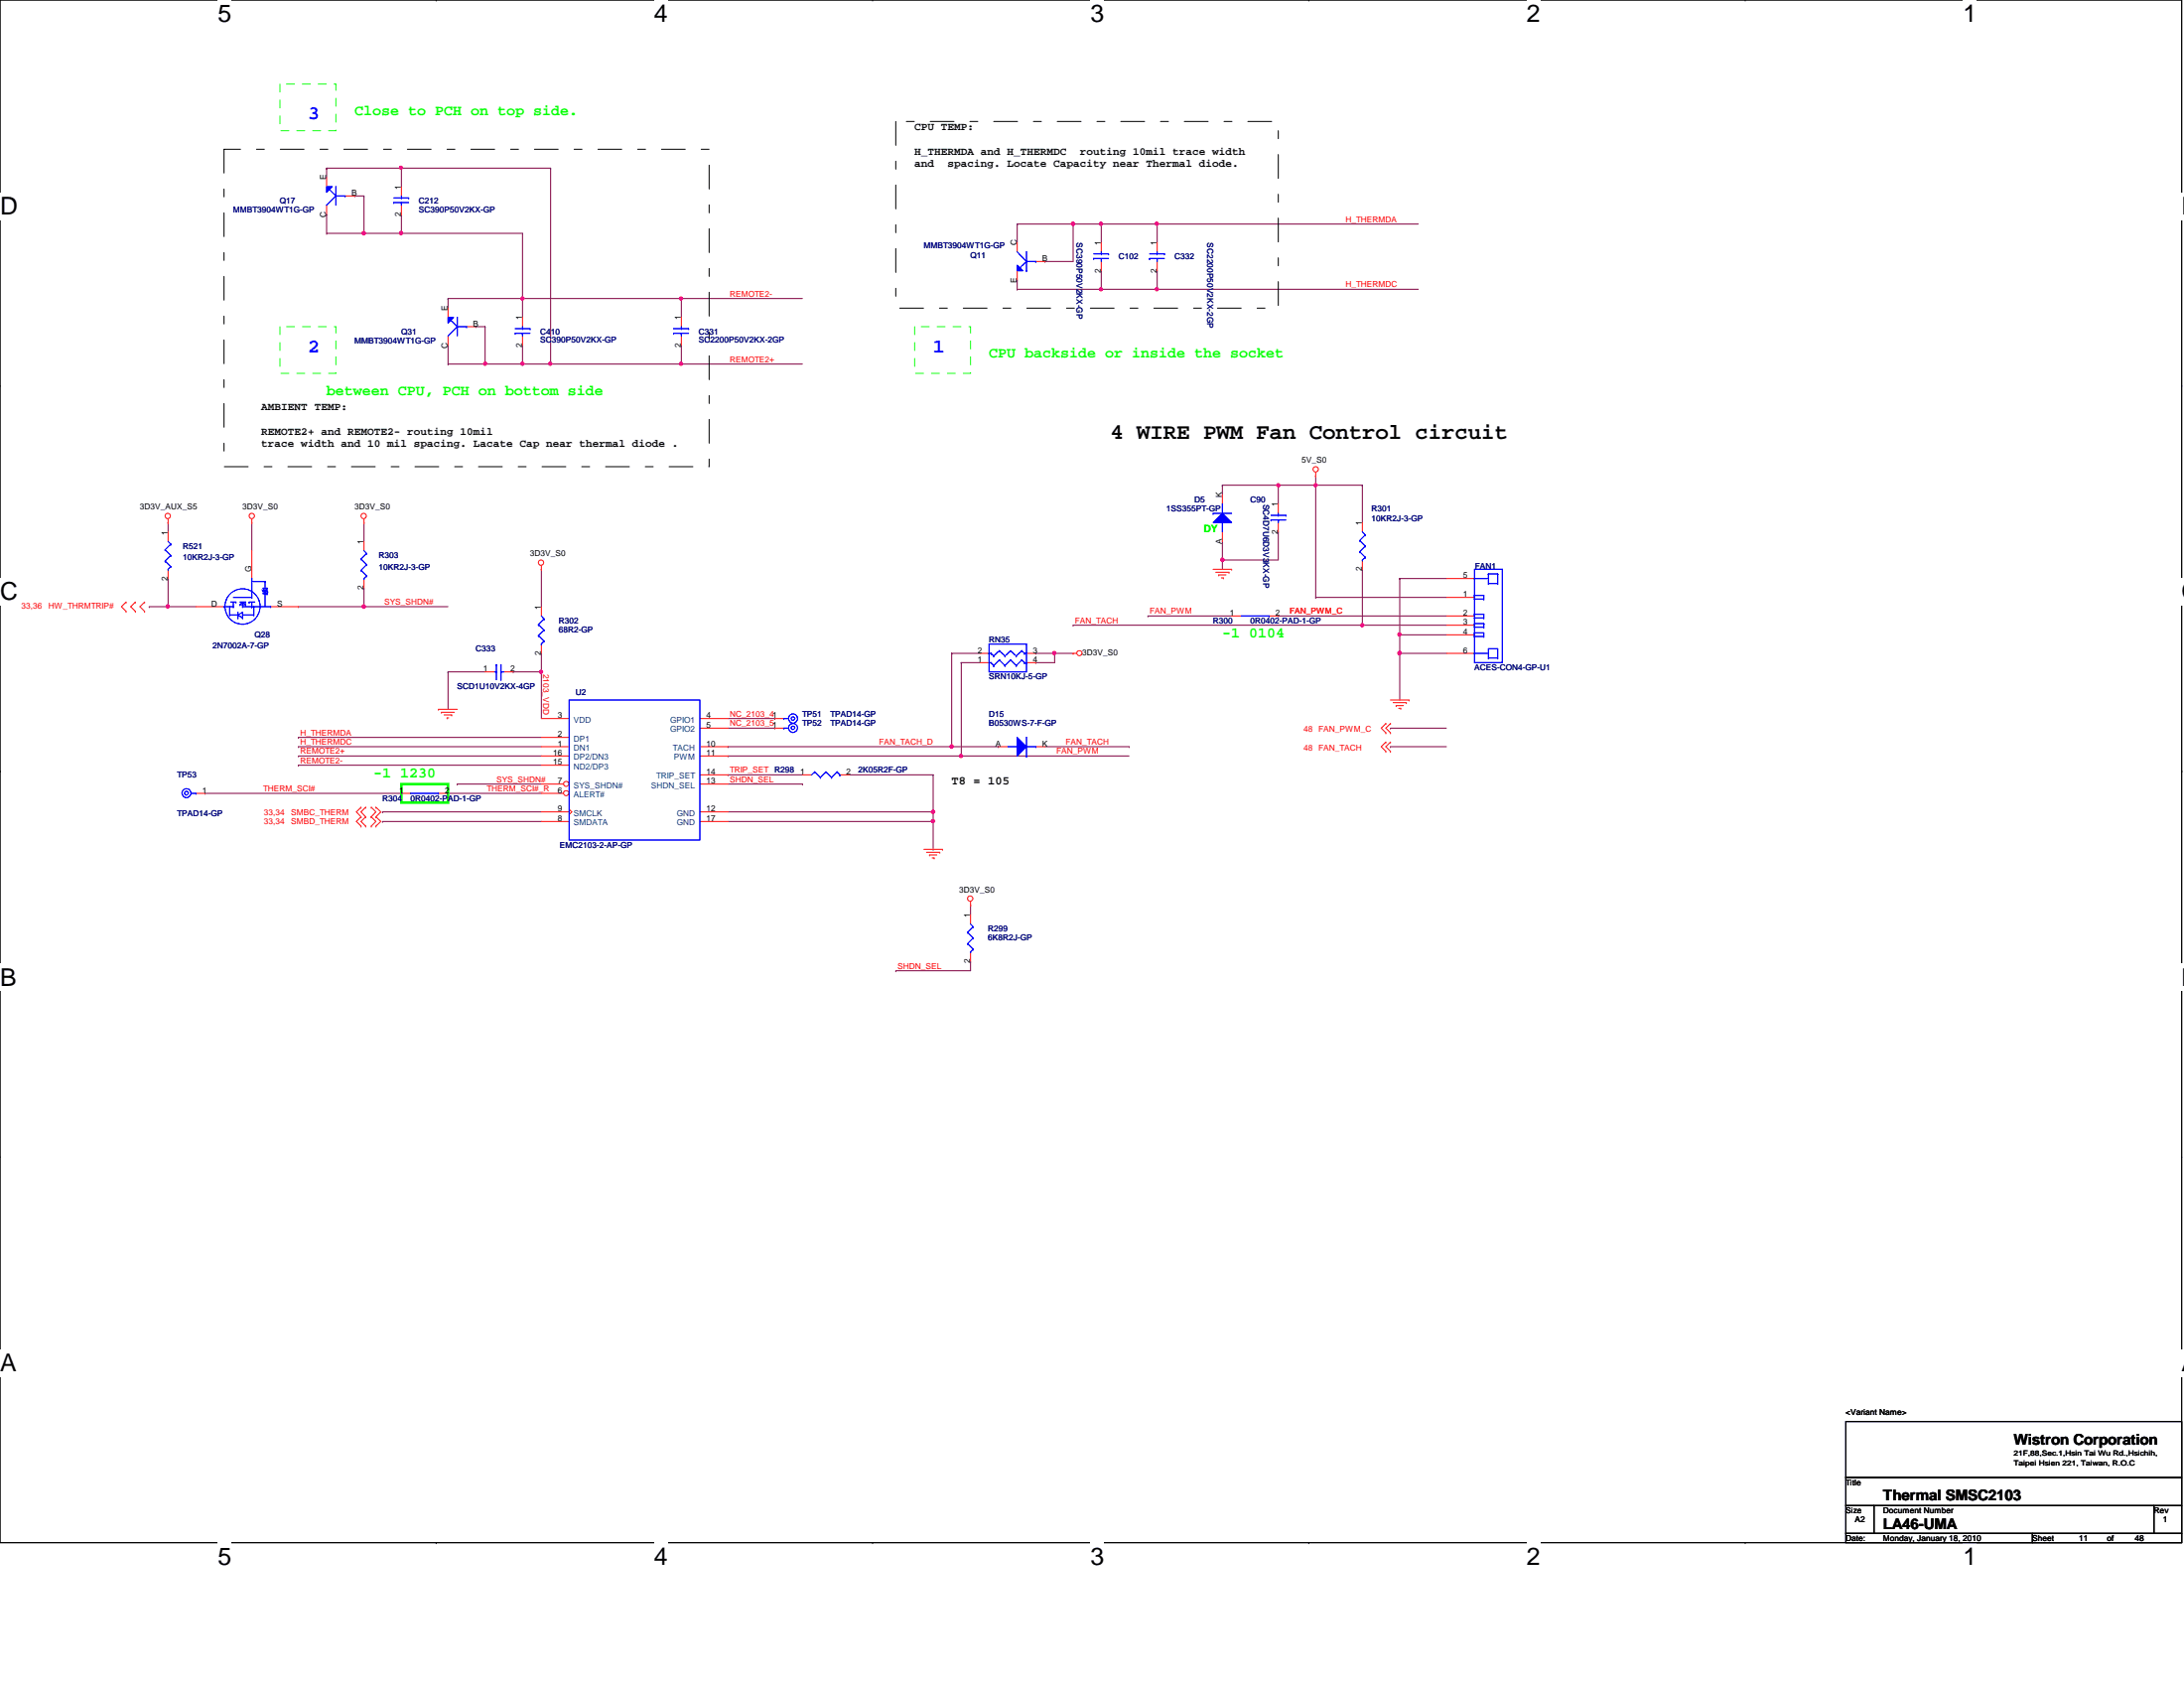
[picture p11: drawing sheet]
<svg xmlns="http://www.w3.org/2000/svg" width="279mm" height="216mm" viewBox="0 0 279 216" stroke-linecap="round" stroke-linejoin="round" font-family="sans-serif">
<path d="M0 0h279.1v197.3h-279.1z" fill="none" stroke="#000" stroke-width=".13"/>
<g fill="#fff">
<path d="M27.9 0h1.7v3.5h-1.7z"/>
<path d="M27.9 197.3h1.7v3.5h-1.7z"/>
</g>
<path d="M55.8 0h.1M55.8 197.3h.1" fill="none" stroke="#000" stroke-width=".13"/>
<g fill="#fff">
<path d="M83.7 0h1.7v3.5h-1.7z"/>
<path d="M83.7 197.3h1.7v3.5h-1.7z"/>
</g>
<path d="M111.6 0h.1M111.6 197.3h.1" fill="none" stroke="#000" stroke-width=".13"/>
<g fill="#fff">
<path d="M139.5 0h1.8v3.5h-1.8z"/>
<path d="M139.5 197.3h1.8v3.5h-1.8z"/>
</g>
<path d="M167.4 0h.1M167.4 197.3h.1" fill="none" stroke="#000" stroke-width=".13"/>
<g fill="#fff">
<path d="M195.3 0h1.8v3.5h-1.8z"/>
<path d="M195.3 197.3h1.8v3.5h-1.8z"/>
</g>
<path d="M223.3 0h.1M223.3 197.3h.1" fill="none" stroke="#000" stroke-width=".13"/>
<g fill="#fff">
<path d="M251.2 0h1.7v3.5h-1.7z"/>
<path d="M251.2 197.3h1.7v3.5h-1.7z"/>
<path d="M0 24.6h2.2v3.5h-2.2z"/>
<path d="M279.1 24.6h.3v3.5h-.3z"/>
<path d="M0 74h2.2v3.4h-2.2z"/>
<path d="M279.1 74h.3v3.4h-.3z"/>
</g>
<path d="M0 49.3h.1M279.1 49.3h.1" fill="none" stroke="#000" stroke-width=".13"/>
<g fill="#fff">
<path d="M0 123.3h2.1v3.4h-2.1z"/>
<path d="M279.1 123.3h.3v3.4h-.3z"/>
</g>
<path d="M0 98.6h.1M279.1 98.6h.1" fill="none" stroke="#000" stroke-width=".13"/>
<g fill="#fff">
<path d="M0 172.6h2.1v3.5h-2.1z"/>
<path d="M279.1 172.6h.3v3.5h-.3z"/>
</g>
<path d="M0 148h.1M279.1 148h.1" fill="none" stroke="#000" stroke-width=".13"/>
<path d="M179.1 83.6h.1M179.1 83.6v5.9" fill="none" stroke="#800040" stroke-width=".13"/>
<path d="M178.9 83.4h.3l.1 .1-.1 .2-.2 .1-.1-.1z" fill-rule="evenodd" fill="#f0f"/>
<path d="M178.9 83.4h.3l.1 .1-.1 .2-.2 .1-.1-.1z" fill="none" stroke="#f0f" stroke-width=".13"/>
<path d="M148 37h.1M148 37h33.4" fill="none" stroke="#800040" stroke-width=".13"/>
<path d="M147.8 36.8h.3l.1 .2-.1 .1-.1 .1-.2-.1z" fill-rule="evenodd" fill="#f0f"/>
<path d="M147.8 36.8h.3l.1 .2-.1 .1-.1 .1-.2-.1z" fill="none" stroke="#f0f" stroke-width=".13"/>
<path d="M148 28.7h.1M148 28.7v2.3M148 28.7h33.4" fill="none" stroke="#800040" stroke-width=".13"/>
<path d="M147.8 28.5h.3l.1 .1-.1 .2h-.1h-.2z" fill-rule="evenodd" fill="#f0f"/>
<path d="M147.8 28.5h.3l.1 .1-.1 .2h-.1h-.2z" fill="none" stroke="#f0f" stroke-width=".13"/>
<path d="M148 34.6h.1M148 34.6v2.4M87.2 46.6h.1M87.2 46.6h15.5" fill="none" stroke="#800040" stroke-width=".13"/>
<path d="M87 46.4h.3v.1v.2h-.2h-.1z" fill-rule="evenodd" fill="#f0f"/>
<path d="M87 46.4h.3v.1v.2h-.2h-.1z" fill="none" stroke="#f0f" stroke-width=".13"/>
<path d="M66.8 38.2h.1M66.8 38.2h20.4M87.2 44.2h.1M87.2 44.2v2.4" fill="none" stroke="#800040" stroke-width=".13"/>
<path d="M66.7 38h.3l.1 .2-.1 .1-.2 .1-.1-.1z" fill-rule="evenodd" fill="#f0f"/>
<path d="M66.7 38h.3l.1 .2-.1 .1-.2 .1-.1-.1z" fill="none" stroke="#f0f" stroke-width=".13"/>
<path d="M87.2 38.2h.1M87.2 38.2v2.4M87.2 38.2h15.5" fill="none" stroke="#800040" stroke-width=".13"/>
<path d="M87 38h.3v.2v.1l-.2 .1-.1-.1z" fill-rule="evenodd" fill="#f0f"/>
<path d="M87 38h.3v.2v.1l-.2 .1-.1-.1z" fill="none" stroke="#f0f" stroke-width=".13"/>
<g fill="none" stroke="#800040" stroke-width=".13">
<path d="M57.3 38.2h.1M57.3 38.2v1.2M57.3 44.2h.1M57.3 46.6h.1M57.3 44.2v2.4M60.9 41.8h.1M60.9 41.8h1.2M62.1 41.8h.1M62.1 41.8v4.8h-4.8M168.3 76.4h.1M168.3 60.9h.1M168.3 76.4h16.7"/>
<path d="M168.3 60.9v1.2M123 96.7h.1M123 96.7h21.4M179.1 81.2h.1M179.1 81.2h5.9"/>
</g>
<path d="M122.8 96.5h.3v.2v.1l-.2 .1-.1-.1z" fill-rule="evenodd" fill="#f0f"/>
<path d="M122.8 96.5h.3v.2v.1l-.2 .1-.1-.1z" fill="none" stroke="#f0f" stroke-width=".13"/>
<path d="M168.3 62.1h.1M168.3 62.1v14.3" fill="none" stroke="#800040" stroke-width=".13"/>
<path d="M168.2 61.9h.3v.2v.1l-.2 .1-.1-.1z" fill-rule="evenodd" fill="#f0f"/>
<path d="M168.2 61.9h.3v.2v.1l-.2 .1-.1-.1z" fill="none" stroke="#f0f" stroke-width=".13"/>
<g fill="none" stroke="#800040" stroke-width=".13">
<path d="M46.6 75.2h.1M46.6 66.8h.1M46.6 66.8v2.5M46.6 75.2v2.4M69.3 72.8h.1M69.3 72.8v4.8M168.3 62.1h6M174.3 62.1h.1M38.2 95.5h.1M38.2 94.3h.1M38.2 97.9h.1M38.2 95.5h31.1"/>
<path d="M38.2 94.3h31.1M38.2 97.9h31.1M93.1 96.7h.1M93.1 99.1h.1M93.1 95.5h.1M93.1 95.5h28.7M93.1 99.1h9.6M121.8 83.6h.1M121.8 83.6h3.5M123 84.8h.1M123 84.8v11.9h-29.9M132.5 84.8h.1"/>
<path d="M132.5 84.8h2.4M134.9 83.6h.1M134.9 83.6h2.4M26.2 101.5h.1M26.2 101.5h25.2M48.9 105.1h.1M48.9 103.8h.1M48.9 105.1h20.4M48.9 103.8h20.4M57.3 101.5h.1M57.3 101.5h12M58.5 100.3h.1"/>
<path d="M58.5 100.3h10.8M93.1 100.3h9.6M102.7 100.3h.1M124.2 115.8h.1M124.2 115.8v1.2M114.6 124.2h.1M124.2 123h.1M124.2 123v1.2h-9.6"/>
</g>
<path d="M121.6 95.3h.3l.1 .2-.1 .1-.1 .1-.2-.1z" fill-rule="evenodd" fill="#f0f"/>
<path d="M121.6 95.3h.3l.1 .2-.1 .1-.1 .1-.2-.1z" fill="none" stroke="#f0f" stroke-width=".13"/>
<path d="M46.6 77.6h.1M46.6 77.6h10.7M38.2 96.7h.1M38.2 96.7h31.1M57.3 85.9h.1M57.3 85.9h4.8M57.3 85.9v4.8M65.7 85.9h.1M65.7 85.9h3.6M69.3 85.9h.1M69.3 85.9v6" fill="none" stroke="#800040" stroke-width=".13"/>
<path d="M46.4 77.4h.3v.2v.1l-.2 .1-.1-.1z" fill-rule="evenodd" fill="#f0f"/>
<path d="M46.4 77.4h.3v.2v.1l-.2 .1-.1-.1z" fill="none" stroke="#f0f" stroke-width=".13"/>
<path d="M69.3 83.6h.1M69.3 83.6v2.3" fill="none" stroke="#800040" stroke-width=".13"/>
<path d="M69.1 85.8h.3v.1v.2h-.2h-.1z" fill-rule="evenodd" fill="#f0f"/>
<path d="M69.1 85.8h.3v.1v.2h-.2h-.1z" fill="none" stroke="#f0f" stroke-width=".13"/>
<g fill="none" stroke="#800040" stroke-width=".13">
<path d="M146.9 78.8h.1M146.9 78.8h10.7M163.5 78.8h.1M163.5 78.8h21.5M179.1 74h.1M179.1 74v9.6M179.1 74h5.9M121.8 83.6h.1M121.8 83.6v11.9M123 84.8h.1M123 84.8h2.3M179.1 83.6h.1"/>
<path d="M179.1 81.2h.1M179.1 83.6h5.9"/>
</g>
<path d="M178.9 81h.3l.1 .2-.1 .1-.2 .1-.1-.1z" fill-rule="evenodd" fill="#f0f"/>
<path d="M178.9 81h.3l.1 .2-.1 .1-.2 .1-.1-.1z" fill="none" stroke="#f0f" stroke-width=".13"/>
<path d="M41.8 21.5h.1M41.8 21.5h9.6M51.4 27.5h.1M51.4 21.5h.1M51.4 21.5v2.4M51.4 27.5v2.3" fill="none" stroke="#800040" stroke-width=".13"/>
<path d="M51.2 21.3h.2l.1 .2-.1 .1-.1 .1-.1-.1z" fill-rule="evenodd" fill="#f0f"/>
<path d="M51.2 21.3h.2l.1 .2-.1 .1-.1 .1-.1-.1z" fill="none" stroke="#f0f" stroke-width=".13"/>
<path d="M41.8 21.5h.1M41.8 27.5h.1M41.8 29.8h.1M41.8 21.5v1.2M41.8 27.5v2.3M45.4 25.1h.1M45.4 25.1h1.2M46.6 25.1h.1M46.6 25.1v4.7h-4.8M51.4 29.8h.1M51.4 29.8h15.4" fill="none" stroke="#800040" stroke-width=".13"/>
<path d="M51.2 29.6h.2l.1 .2-.1 .2-.1 .1-.1-.1z" fill-rule="evenodd" fill="#f0f"/>
<path d="M51.2 29.6h.2l.1 .2-.1 .2-.1 .1-.1-.1z" fill="none" stroke="#f0f" stroke-width=".13"/>
<path d="M70.4 46.6h.1M70.4 46.6h16.8" fill="none" stroke="#800040" stroke-width=".13"/>
<path d="M70.2 46.4h.3l.1 .1-.1 .2h-.1h-.2z" fill-rule="evenodd" fill="#f0f"/>
<path d="M70.2 46.4h.3l.1 .1-.1 .2h-.1h-.2z" fill="none" stroke="#f0f" stroke-width=".13"/>
<path d="M51.4 21.5h.1M51.4 21.5h19M57.3 38.2h.1M66.8 29.8h.1M66.8 29.8v8.4h-9.5M70.4 21.5h.1M70.4 21.5v25.1h-3.6M66.8 46.6h.1" fill="none" stroke="#800040" stroke-width=".13"/>
<path d="M66.7 46.4h.3l.1 .1-.1 .2h-.2h-.1z" fill-rule="evenodd" fill="#f0f"/>
<path d="M66.7 46.4h.3l.1 .1-.1 .2h-.2h-.1z" fill="none" stroke="#f0f" stroke-width=".13"/>
<path d="M46.6 29.8h.1M46.6 29.8h4.8" fill="none" stroke="#800040" stroke-width=".13"/>
<path d="M46.4 29.6h.3v.2v.2l-.2 .1-.1-.1z" fill-rule="evenodd" fill="#f0f"/>
<path d="M46.4 29.6h.3v.2v.2l-.2 .1-.1-.1z" fill="none" stroke="#f0f" stroke-width=".13"/>
<path d="M130.1 28.7h.1M130.1 28.7v2.3M140.9 28.7h.1M140.9 28.7h7.1" fill="none" stroke="#800040" stroke-width=".13"/>
<path d="M140.7 28.5h.3l.1 .1-.1 .2h-.2h-.1z" fill-rule="evenodd" fill="#f0f"/>
<path d="M140.7 28.5h.3l.1 .1-.1 .2h-.2h-.1z" fill="none" stroke="#f0f" stroke-width=".13"/>
<path d="M130.1 35.8h.1M130.1 35.8v1.2M140.9 37h.1M140.9 37h7.1" fill="none" stroke="#800040" stroke-width=".13"/>
<path d="M140.7 36.8h.3l.1 .2-.1 .1-.2 .1-.1-.1z" fill-rule="evenodd" fill="#f0f"/>
<path d="M140.7 36.8h.3l.1 .2-.1 .1-.2 .1-.1-.1z" fill="none" stroke="#f0f" stroke-width=".13"/>
<g fill="none" stroke="#800040" stroke-width=".13">
<path d="M66.8 38.2v2.4M130.1 28.7h.1M130.1 28.7h7.2M133.7 33.4h.1M137.3 28.7h.1M137.3 28.7v4.7h-3.6M62.1 46.6h.1M62.1 46.6h4.7M66.8 40.6h.1M66.8 46.6h.1M66.8 44.2v2.4M93.1 91.9h6"/>
<path d="M93.1 93.1h6M99.1 91.9h.1M99.1 93.1h.1"/>
</g>
<path d="M61.9 46.4h.3l.1 .1-.1 .2h-.1h-.2z" fill-rule="evenodd" fill="#f0f"/>
<path d="M61.9 46.4h.3l.1 .1-.1 .2h-.1h-.2z" fill="none" stroke="#f0f" stroke-width=".13"/>
<path d="M134.9 83.6h.1M134.9 83.6v1.2" fill="none" stroke="#800040" stroke-width=".13"/>
<path d="M134.7 83.4h.3l.1 .1-.1 .2-.1 .1-.2-.1z" fill-rule="evenodd" fill="#f0f"/>
<path d="M134.7 83.4h.3l.1 .1-.1 .2-.1 .1-.2-.1z" fill="none" stroke="#f0f" stroke-width=".13"/>
<path d="M21.5 77.6h.1M21.5 77.6h3.6M32.2 66.8h.1M32.2 66.8v3.6M38.2 77.6h.1M38.2 77.6h8.4M121.8 95.5h5.9M127.7 95.5h.1M132.5 83.6h.1M132.5 83.6h2.4M133.7 95.5h10.7M144.4 95.5h.1" fill="none" stroke="#800040" stroke-width=".13"/>
<path d="M21.3 77.4h.3l.1 .2-.1 .1-.1 .1-.2-.1z" fill-rule="evenodd" fill="#f0f"/>
<path d="M21.3 77.4h.3l.1 .2-.1 .1-.1 .1-.2-.1z" fill="none" stroke="#f0f" stroke-width=".13"/>
<path d="M93.1 105.1h26.3M119.4 105.1h.1" fill="none" stroke="#800040" stroke-width=".13"/>
<path d="M119.2 104.9h.3l.1 .1-.1 .2h-.2h-.1z" fill-rule="evenodd" fill="#f0f"/>
<path d="M119.2 104.9h.3l.1 .1-.1 .2h-.2h-.1z" fill="none" stroke="#f0f" stroke-width=".13"/>
<path d="M93.1 103.8h26.3M119.4 103.8h.1" fill="none" stroke="#800040" stroke-width=".13"/>
<path d="M119.2 103.7h.3l.1 .1-.1 .2-.2 .1-.1-.1z" fill-rule="evenodd" fill="#f0f"/>
<path d="M119.2 103.7h.3l.1 .1-.1 .2-.2 .1-.1-.1z" fill="none" stroke="#f0f" stroke-width=".13"/>
<path d="M174.3 62.1h.1M174.3 80h.1M174.3 62.1v4.7M174.3 80h10.7M108.6 99.1h10.8M119.4 99.1h.1M119.4 99.1v9.5M119.4 103.8h.1M119.4 105.1h.1M119.4 108.6h.1" fill="none" stroke="#800040" stroke-width=".13"/>
<path d="M174.1 79.8h.3l.1 .2-.1 .1-.1 .1-.2-.1z" fill-rule="evenodd" fill="#f0f"/>
<path d="M174.1 79.8h.3l.1 .2-.1 .1-.1 .1-.2-.1z" fill="none" stroke="#f0f" stroke-width=".13"/>
<path d="M137.3 28.7h.1M137.3 28.7h3.6v2.3M140.9 31h.1M137.3 80h.1M174.3 72.8h.1M174.3 72.8v7.2h-37" fill="none" stroke="#800040" stroke-width=".13"/>
<path d="M137.1 28.5h.3l.1 .1-.1 .2h-.2h-.1z" fill-rule="evenodd" fill="#f0f"/>
<path d="M137.1 28.5h.3l.1 .1-.1 .2h-.2h-.1z" fill="none" stroke="#f0f" stroke-width=".13"/>
<path d="M130.1 37h.1M140.9 34.6h.1M140.9 34.6v2.4h-10.8M156.4 71.6h.1M156.4 71.6h7.1" fill="none" stroke="#800040" stroke-width=".13"/>
<path d="M156.2 71.4h.3l.1 .2-.1 .2h-.1h-.2z" fill-rule="evenodd" fill="#f0f"/>
<path d="M156.2 71.4h.3l.1 .2-.1 .2h-.1h-.2z" fill="none" stroke="#f0f" stroke-width=".13"/>
<path d="M156.4 71.6h.1M156.4 62.1h.1M156.4 62.1v1.2M156.4 71.6v1.2M156.4 62.1h7.1" fill="none" stroke="#800040" stroke-width=".13"/>
<path d="M163.4 61.9h.3v.2v.1l-.2 .1-.1-.1z" fill-rule="evenodd" fill="#f0f"/>
<path d="M163.4 61.9h.3v.2v.1l-.2 .1-.1-.1z" fill="none" stroke="#f0f" stroke-width=".13"/>
<g fill="none" stroke="#800040" stroke-width=".13">
<path d="M19.1 77.6h.1M21.5 66.8h.1M21.5 74h.1M21.5 66.8v1.2M21.5 74v3.6h-2.4M156.4 69.3h.1M156.4 69.3v2.3M163.5 62.1h.1M163.5 68h.1M163.5 62.1v2.4M163.5 68v3.6M163.5 62.1h4.8"/>
<path d="M177.9 95.5h.1M177.9 93.1h.1M177.9 95.5h7.1M177.9 93.1h7.1"/>
</g>
<g fill="none" stroke="#f00" stroke-width=".13">
<path d="M57.3 39.4v1.2M57.3 43v1.2M59.7 41.8h1.2M87.2 40.6v1.2M87.2 43v1.2M16.1 78.2h.1M16.1 77h.1M16.1 77l-.6 .6 .6 .6M17.3 77h.1M17.3 78.2h.1M17.3 77l-.6 .6 .6 .6M18.5 78.2h.1"/>
<path d="M18.5 77h.1M18.5 77l-.6 .6 .6 .6M21.5 66.8h.1M21.5 66.4v.4M21.5 68v1.3M21.5 72.8v1.2M32.2 66.8h.1M32.2 66.4v.4M46.6 66.8h.1M46.6 66.4v.4M69.3 72.8h.1M69.3 72.3v.5"/>
<path d="M155.2 72.8h2.4M155.5 73.2h1.7M155.9 73.5h.1M155.9 73.5h.9M156.3 73.9h.2M156.5 73.9h.1M157.2 73.2h.1M157.6 72.8h.1M157.6 78.8h1.2M162.3 78.8h1.2M168.3 60.9h.1M168.3 60.4v.5"/>
<path d="M185 78.8h3.6M185 76.4h3.6M185 80h3.6M185 74h3.6M56.1 90.7h.1M56.1 90.7h2.4M56.5 91.1h.1M56.5 91.1h1.6M56.8 91.4h1M57.2 91.8h.1M57.2 91.8h.2M57.8 91.4h.1"/>
<path d="M99.1 93.1h1.2M137.3 83.6h.1M137.3 83.6h.5M177.3 92.5h.1M177.3 93.7h.1M177.3 94.9h.1M177.3 96.1h.1M177.3 92.5l-.6 .6 .6 .6M177.3 94.9l-.6 .6 .6 .6M177.9 92.5h.1M177.9 93.7h.1M177.9 94.9h.1"/>
<path d="M177.9 96.1h.1M177.9 89.5h2.4M177.9 92.5l-.6 .6 .6 .6M177.9 94.9l-.6 .6 .6 .6M178.2 89.9h1.7M178.6 90.3h.1M178.6 90.3h.9M178.9 90.6h.3M179.2 90.6h.1M179.9 89.9h.1M180.3 89.5h.1M185 83.6h3.6"/>
<path d="M185 81.2h3.6M46.2 104.5h.1M46.2 103.3h.1M46.2 105.7h.1M46.2 103.3l-.6 .5 .6 .7M46.2 104.5l-.6 .6 .6 .6M46.8 103.3h.1M46.8 104.5h.1M46.8 105.7h.1M46.8 103.3l-.6 .5 .6 .7M46.8 104.5l-.6 .6 .6 .6M47.5 104.5h.1"/>
<path d="M47.5 103.3h.1M47.5 105.7h.1M47.5 103.3l.6 .5-.6 .7M47.5 104.5l.6 .6-.6 .6M48.1 104.5h.1M48.1 103.3h.1M48.1 105.7h.1M48.1 103.3l.6 .5-.6 .7M48.1 104.5l.6 .6-.6 .6M51.4 101.5h1.1M56.1 101.5h1.2M118.2 108.6h2.4"/>
<path d="M118.5 109h1.7M118.9 109.3h.1M118.9 109.3h.9M119.3 109.7h.2M119.5 109.7h.1M120.2 109h.1M120.6 108.6h.1M124.2 115.8h.1M124.2 115.3v.5M124.2 117v1.2M124.2 121.8v1.2"/>
<circle cx="21.5" cy="66" r=".34"/>
<circle cx="32.2" cy="66" r=".34"/>
<circle cx="46.5" cy="66" r=".34"/>
<circle cx="69.2" cy="72" r=".34"/>
<circle cx="168.3" cy="60" r=".34"/>
<circle cx="138.1" cy="83.5" r=".33"/>
<circle cx="124.1" cy="114.9" r=".34"/>
</g>
<path d="M236.1 181.8h43v7.2h-43zM236.1 189h43v3.6h-43zM236.1 192.6h3.6v3.5h-3.6zM236.1 196.1h23.9v1.2h-23.9zM239.7 192.6h35.8v3.5h-35.8zM260 196.1h19.1v1.2h-19.1zM275.5 192.6h3.6v3.5h-3.6z" fill="none" stroke="#000" stroke-width=".13"/>
<path d="M28.7 19.1h62v40.6h-62zM114.6 15.5h48.9v23.9h-48.9z" fill="none" stroke="#000" stroke-width=".13" stroke-dasharray="3 2 1 2"/>
<path d="M35.8 10.8h7.2v5.9h-7.2zM35.8 41.8h7.2v6h-7.2zM117 41.8h7.2v6h-7.2z" fill="none" stroke="#0f0" stroke-width=".13" stroke-dasharray="1 1 1 1 1 1 1 1"/>
<path d="M51.4 100.3h5.9v2.4h-5.9z" fill="none" stroke="#0f0" stroke-width=".34"/>
<g fill="none" stroke="#00f" stroke-width=".13">
<path d="M86.2 42.6h.1M86.2 42h1.9M86.2 42.6h1.9M87.2 42h.1M87.2 42.6h.1M87.2 41.8v.2M87.2 42.6v.4M88.1 42h.1M21.1 70.3h.1M21.1 71.8h.1M21.1 70.3l.7 .7M21.1 71.8l.7 .7"/>
<path d="M21.5 72.8h.1M21.5 69.3l.3 .3M21.8 69.6h.1M21.8 71h.1M21.8 72.5h.1M21.8 69.6l-.7 .7M21.8 71l-.7 .8M21.8 72.5l-.3 .3M158.8 78.8h3.5M162.3 78.8h.1M188.6 72.8h3.6v12h-3.6zM188.6 76.2h.1"/>
<path d="M188.6 76.6h.1M188.6 78.6h.1M188.6 79h.1M188.6 79.8h.1M188.6 74h.1M188.6 76.2h1.2M188.6 76.2v.4M188.6 78.6v.4M188.6 79.8v.4M188.6 76.6h1.2M188.6 78.6h1.2M188.6 79h1.2"/>
<path d="M188.6 79.8h1.2M188.6 74h1.8M189.8 76.6h.1M189.8 76.2h.1M189.8 79h.1M189.8 78.6h.1M189.8 79.8h.1M189.8 76.2v.4M189.8 78.6v.4M189.8 79.8v.4M190.4 73.4h.1M190.4 74.6h.1"/>
<path d="M190.4 73.4h1.2M190.4 73.4v1.2M190.4 74.6h1.2M191.6 74.6h.1M191.6 73.4h.1M191.6 73.4v1.2M100.3 93.1h.1M100.3 93.1h.6M101.3 92.9h.3l.1 .2-.1 .1-.2 .1-.1-.1zM188.6 80.2h.1M188.6 80.9h.1M188.6 81.4h.1"/>
<path d="M188.6 83.6h.1M188.6 80.9v.5M188.6 80.2h1.2M188.6 80.9h1.2M188.6 81.4h1.2M188.6 83.6h1.8M189.8 80.2h.1M189.8 81.4h.1M189.8 80.9h.1M189.8 80.9v.5M190.4 83h.1M190.4 84.2h.1"/>
<path d="M190.4 83v1.2M190.4 83h1.2M190.4 84.2h1.2M191.6 84.2h.1M191.6 83h.1M191.6 83v1.2M52.5 101.5h3.6M56.1 101.5h.1M123.8 119.3h.1M123.8 119.3l.7 .7M124.2 118.2l.3 .3M124.5 118.5h.1"/>
<path d="M124.5 120h.1M124.5 118.5l-.7 .8M124.5 120l-.7 .7M123.8 120.7h.1M123.8 120.7l.7 .7M124.2 121.8h.1M124.5 121.4h.1M124.5 121.4l-.3 .4"/>
<circle cx="101.5" cy="93.1" r=".57"/>
</g>
<path d="M57.3 40.6h.7l-.7 .7z" fill-rule="evenodd" fill="#00f"/>
<path d="M57.3 40.6h.7l-.7 .7zM57.7 40.9h.1M57.7 40.9l.8 .9M58.5 41.8h.1M58.5 40.6h.1M58.5 41.8l-1.2 1.2M58.5 40.6v2.4M58.5 41.8h1.2M59.7 41.8h.1" fill="none" stroke="#00f" stroke-width=".13"/>
<path d="M57.3 40.6h.7l-.7 .7z" fill-rule="evenodd" fill="#00f"/>
<g fill="none" stroke="#00f" stroke-width=".13">
<path d="M57.3 40.6h.7l-.7 .7zM57.7 40.9h.1M57.7 40.9l.8 .9M58.5 41.8h.1M58.5 40.6h.1M58.5 41.8l-1.2 1.2M58.5 40.6v2.4M58.5 41.8h1.2M59.7 41.8h.1M65.9 42.6h.1M65.9 42h1.9M65.9 42.6h1.9"/>
<path d="M66.8 42h.1M66.8 42.6h.1M66.8 41.8v.2M66.8 42.6v.4M67.8 42h.1M23.7 101.3h.3l.1 .1-.1 .2-.2 .1-.1-.1zM24.5 101.5h.6M25.1 101.5h.1"/>
<circle cx="23.9" cy="101.4" r=".57"/>
</g>
<g fill="none" stroke="#f00" stroke-width=".13">
<path d="M66.8 40.6v1.2M66.8 43v1.2M69.3 91.9h3.5M69.3 95.5h3.5M69.3 97.9h3.5M69.3 96.7h3.5M69.3 94.3h3.5M89.5 95.5h3.6M89.5 93.1h3.6M25.1 101.5h1.1M69.3 103.8h3.5M72.8 103.5l.4 .3-.4 .4"/>
<path d="M89.5 103.8h3.6"/>
</g>
<circle cx="72.4" cy="101.4" r=".33" fill="#fff"/>
<g fill="none" stroke="#f00" stroke-width=".13">
<path d="M69.3 101.5h2.8"/>
<circle cx="72.4" cy="101.4" r=".33"/>
</g>
<circle cx="72.4" cy="100.3" r=".33" fill="#fff"/>
<g fill="none" stroke="#f00" stroke-width=".13">
<path d="M51.4 23.9v1.2M51.4 26.2v1.3M130.1 31v1.2M130.1 34.6v1.2M132.5 33.4h1.2M140.9 31v1.2M140.9 33.4v1.2M148 31v1.2M148 33.4v1.2M25.1 77.6h3.6M32.2 70.4v3.6M34.6 77.6h3.6"/>
<path d="M174.3 66.8v1.2M174.3 71.6v1.2M62.1 85.9h1.2M64.5 85.9h1.2M89.5 96.7h3.6M89.5 99.1h3.6M89.5 91.9h3.6M69.3 100.3h2.8M69.3 105.1h3.5M89.5 100.3h3.6M89.5 105.1h3.6"/>
<circle cx="72.4" cy="100.3" r=".33"/>
</g>
<g fill="none" stroke="#00f" stroke-width=".13">
<path d="M50.4 25.9h.1M50.4 25.3h1.9M50.4 25.9h1.9M51.4 25.3h.1M51.4 25.9h.1M51.4 25.1v.2M51.4 25.9v.3M52.3 25.3h.1M139.9 33.1h.1M139.9 32.5h1.9M139.9 33.1h1.9M140.9 32.5h.1"/>
<path d="M140.9 33.1h.1M140.9 32.2v.3M140.9 33.1v.3M141.8 32.5h.1M147.1 33.1h.1M147.1 32.5h1.9M147.1 33.1h1.9M148 32.5h.1M148 33.1h.1M148 32.2v.3M148 33.1v.3M149 32.5h.1"/>
<path d="M28.7 77.6h.1M28.7 77.6h1.1M29.4 78.7h.1M29.4 77.6v1.1M29.4 78.7h1M29.5 77h.7M29.8 77.6h.1M29.8 76.4h2.4M29.8 77v.6M30.2 77h.1M30.4 78.7h.1M30.4 79h.1"/>
<path d="M30.4 78.3h.1M30.4 78.3v.7M30.4 78.7l.6 .3M30.7 77.3h.1M30.7 77h.7M30.7 77.3h.7M31 77.6h.1M31 77h.1M31 79h.1M31 78.3h.1M31 77.6h3.6M31 77v.6"/>
<path d="M31 78.3v.7M31 77l-.3 .3M31 77l.4 .3M31 78.7h1.5M31 78.3l-.6 .4M31.4 77h.1M31.4 77.3h.1M31.9 77h.1M31.9 77h.7M32.2 76.4h.1M32.2 74h.1M32.2 77.6h.1"/>
<path d="M32.2 74v2.4M32.2 77v.6M32.2 74.4h1.7M32.5 78.7h.1M32.5 77.6h.1M32.5 77.6v1.1M33.5 75.4l.2 .2M33.7 75.6h.1M33.7 75.6h.5M33.9 74.4h.1M33.9 75.9h.1M33.9 75.2h.1"/>
<path d="M33.9 74.4v.8M33.9 75.9v1.7M34.2 75.2h.1M34.2 75.9h.1M34.2 75.6h.1M34.2 75.2h-.5l.5 .7M34.2 75.2l-.5 .7h.5M34.2 75.6v.1M34.2 75.7h.1M34.6 77.6h.1M173.9 69.1h.1M173.9 70.6h.1"/>
<path d="M173.9 69.1l.8 .7M173.9 70.6l.8 .7M174.3 71.6h.1M174.3 68l.4 .4M174.7 68.4h.1M174.7 69.8h.1M174.7 71.3h.1M174.7 68.4l-.8 .7M174.7 69.8l-.8 .8M174.7 71.3l-.4 .3M63.3 85.9h.2M63.5 85.9h.1"/>
<path d="M63.5 85h.1M63.5 85v1.9M64.1 85.9h.1M64.1 86.9h.1M64.1 85.9h.4M64.1 85v1.9M72.8 89.5h16.7v17.9h-16.7z"/>
<circle cx="31" cy="77.6" r="2.26"/>
</g>
<path d="M130.1 33.9l.8 .7h-.8z" fill-rule="evenodd" fill="#00f"/>
<path d="M130.1 33.9l.8 .7h-.8zM130.1 32.2l1.2 1.2M130.5 34.2h.1M131.3 33.4h.1M131.3 34.6h.1M131.3 33.4l-.8 .8M131.3 32.2v2.4M131.3 33.4h1.2M132.5 33.4h.1" fill="none" stroke="#00f" stroke-width=".13"/>
<path d="M130.1 33.9l.8 .7h-.8z" fill-rule="evenodd" fill="#00f"/>
<g fill="none" stroke="#00f" stroke-width=".13">
<path d="M130.1 33.9l.8 .7h-.8zM130.1 32.2l1.2 1.2M130.5 34.2h.1M131.3 33.4h.1M131.3 34.6h.1M131.3 33.4l-.8 .8M131.3 32.2v2.4M131.3 33.4h1.2M132.5 33.4h.1M100.3 91.9h.1M100.3 91.9h.6M101.3 91.8h.3l.1 .1-.1 .1-.2 .1-.1-.1z"/>
<circle cx="101.4" cy="91.9" r=".59"/>
</g>
<path d="M41.8 22.7v1.2M41.8 26.2v1.3M44.2 25.1h1.2M99.1 91.9h1.2" fill="none" stroke="#f00" stroke-width=".13"/>
<path d="M41.8 23.9h.7l-.7 .7z" fill-rule="evenodd" fill="#00f"/>
<path d="M41.8 23.9h.7l-.7 .7zM42.1 24.2h.1M42.1 24.2l.9 .9M43 25.1h.1M43 23.9h.1M43 25.1l-1.2 1.1M43 23.9v2.3M43 25.1h1.2M44.2 25.1h.1" fill="none" stroke="#00f" stroke-width=".13"/>
<path d="M41.8 23.9h.7l-.7 .7z" fill-rule="evenodd" fill="#00f"/>
<g fill="none" stroke="#00f" stroke-width=".13">
<path d="M41.8 23.9h.7l-.7 .7zM42.1 24.2h.1M42.1 24.2l.9 .9M43 25.1h.1M43 23.9h.1M43 25.1l-1.2 1.1M43 23.9v2.3M43 25.1h1.2M44.2 25.1h.1M46.2 71.5h.1M46.2 72.9h.1M46.2 71.5l.7 .7"/>
<path d="M46.2 72.9l.7 .8M46.6 74h.1M46.6 70.4l.3 .4M46.9 70.8h.1M46.9 72.2h.1M46.9 73.7h.1M46.9 70.8l-.7 .7M46.9 72.2l-.7 .7M46.9 73.7l-.3 .3M68.9 79.9h.1M68.9 79.9l.7 .7M69.3 78.8l.3 .4"/>
<path d="M69.6 79.2h.1M69.6 79.2l-.7 .7M162.6 66.5h.1M162.6 65.9h1.9M162.6 66.5h1.9M163.5 65.9h.1M163.5 66.5h.1M163.5 65.7v.2M163.5 66.5v.3M164.5 65.9h.1M68.9 81.3h.1M68.9 81.3l.7 .7"/>
<path d="M69.3 82.4h.1M69.6 80.6h.1M69.6 82h.1M69.6 80.6l-.7 .7M69.6 82l-.3 .4M104.2 98.7h.1M104.2 98.7l-.4 .4M104.2 98.7l.7 .7M104.9 99.4h.1M105.7 98.7h.1M105.7 98.7l-.8 .7M105.7 98.7l.7 .7"/>
<path d="M106.4 99.4h.1M107.1 98.7h.1M107.1 98.7l-.7 .7M107.1 98.7l.3 .4M107.4 99.1h.1M126.5 82.4h4.8v3.5h-4.8zM126.5 83.6h.1M126.5 84.8h.3M126.5 83.6h.3M126.8 84.8h.1M126.8 83.6h.1M126.8 84.8l.3 .3"/>
<path d="M126.8 83.6l.3 .3M127.1 85.1h.1M127.1 83.9h.1M127.8 84.4h.1M127.8 83.2h.1M127.8 84.4l-.7 .7M127.8 84.4l.8 .7M127.8 83.2l.8 .7M127.8 83.2l-.7 .7M128.6 85.1h.1M128.6 83.9h.1M129.3 84.4h.1"/>
<path d="M129.3 83.2h.1M129.3 84.4l-.7 .7M129.3 84.4l.7 .7M129.3 83.2l.7 .7M129.3 83.2l-.7 .7M130 85.1h.1M130 83.9h.1M130.7 84.4h.1M130.7 83.2h.1M130.7 84.4l-.7 .7M130.7 84.4l.4 .4M130.7 83.2l.4 .4"/>
<path d="M130.7 83.2l-.7 .7M131.1 84.8h.1M131.1 83.6h.1M131.1 84.8h.2M131.1 83.6h.2M131.3 84.8h.1"/>
</g>
<g fill="none" stroke="#f00" stroke-width=".13">
<path d="M46.6 69.3v1.1M46.6 74v1.2M69.3 77.6v1.2M156.4 63.3v1.2M156.4 68v1.3M163.5 64.5v1.2M163.5 66.8v1.2M69.3 82.4v1.2M102.7 99.1h1.1M107.4 99.1h1.2M125.3 84.8h1.2M125.3 83.6h1.2"/>
<path d="M131.3 84.8h1.2M131.3 83.6h1.2"/>
</g>
<path d="M155.2 66.8l1.2-1.1 1.2 1.1z" fill="#00f"/>
<path d="M155.2 66.8l1.2-1.1 1.2 1.1zM155.2 65.7h.1M155.2 65.7h2.4M156.4 66.8h.1M156.4 64.5h.1M156.4 64.5v1.2M156.4 66.8v1.2" fill="none" stroke="#00f" stroke-width=".13"/>
<path d="M155.2 66.8l1.2-1.1 1.2 1.1z" fill="#00f"/>
<path d="M155.2 66.8l1.2-1.1 1.2 1.1zM155.2 65.7h.1M155.2 65.7h2.4M156.4 66.8h.1M156.4 64.5h.1M156.4 64.5v1.2M156.4 66.8v1.2" fill="none" stroke="#00f" stroke-width=".13"/>
<path d="M127.7 95.5h1.2M132.5 95.5h1.2" fill="none" stroke="#f00" stroke-width=".13"/>
<path d="M130.1 94.3l1.2 1.2-1.2 1.2z" fill="#00f"/>
<path d="M128.9 95.5h1.2M130.1 94.3l1.2 1.2-1.2 1.2zM130.1 95.5h.1M131.3 96.7h.1M131.3 94.3v2.4M131.3 95.5h1.2M132.5 95.5h.1" fill="none" stroke="#00f" stroke-width=".13"/>
<path d="M130.1 94.3l1.2 1.2-1.2 1.2z" fill="#00f"/>
<path d="M128.9 95.5h1.2M130.1 94.3l1.2 1.2-1.2 1.2zM130.1 95.5h.1M131.3 96.7h.1M131.3 94.3v2.4M131.3 95.5h1.2M132.5 95.5h.1" fill="none" stroke="#00f" stroke-width=".13"/>
<path d="M178.9 83.4h.3l.1 .1-.1 .2-.2 .1-.1-.1z" fill-rule="evenodd" fill="#f0f"/>
<path d="M178.9 83.4h.3l.1 .1-.1 .2-.2 .1-.1-.1z" fill="none" stroke="#f0f" stroke-width=".13"/>
<path d="M147.8 36.8h.3l.1 .2-.1 .1-.1 .1-.2-.1z" fill-rule="evenodd" fill="#f0f"/>
<path d="M147.8 36.8h.3l.1 .2-.1 .1-.1 .1-.2-.1z" fill="none" stroke="#f0f" stroke-width=".13"/>
<path d="M147.8 28.5h.3l.1 .1-.1 .2h-.1h-.2z" fill-rule="evenodd" fill="#f0f"/>
<path d="M147.8 28.5h.3l.1 .1-.1 .2h-.1h-.2z" fill="none" stroke="#f0f" stroke-width=".13"/>
<path d="M87 46.4h.3v.1v.2h-.2h-.1z" fill-rule="evenodd" fill="#f0f"/>
<path d="M87 46.4h.3v.1v.2h-.2h-.1z" fill="none" stroke="#f0f" stroke-width=".13"/>
<path d="M66.7 38h.3l.1 .2-.1 .1-.2 .1-.1-.1z" fill-rule="evenodd" fill="#f0f"/>
<path d="M66.7 38h.3l.1 .2-.1 .1-.2 .1-.1-.1z" fill="none" stroke="#f0f" stroke-width=".13"/>
<path d="M87 38h.3v.2v.1l-.2 .1-.1-.1z" fill-rule="evenodd" fill="#f0f"/>
<path d="M87 38h.3v.2v.1l-.2 .1-.1-.1z" fill="none" stroke="#f0f" stroke-width=".13"/>
<path d="M122.8 96.5h.3v.2v.1l-.2 .1-.1-.1z" fill-rule="evenodd" fill="#f0f"/>
<path d="M122.8 96.5h.3v.2v.1l-.2 .1-.1-.1z" fill="none" stroke="#f0f" stroke-width=".13"/>
<path d="M168.2 61.9h.3v.2v.1l-.2 .1-.1-.1z" fill-rule="evenodd" fill="#f0f"/>
<path d="M168.2 61.9h.3v.2v.1l-.2 .1-.1-.1z" fill="none" stroke="#f0f" stroke-width=".13"/>
<path d="M121.6 95.3h.3l.1 .2-.1 .1-.1 .1-.2-.1z" fill-rule="evenodd" fill="#f0f"/>
<path d="M121.6 95.3h.3l.1 .2-.1 .1-.1 .1-.2-.1z" fill="none" stroke="#f0f" stroke-width=".13"/>
<path d="M46.4 77.4h.3v.2v.1l-.2 .1-.1-.1z" fill-rule="evenodd" fill="#f0f"/>
<path d="M46.4 77.4h.3v.2v.1l-.2 .1-.1-.1z" fill="none" stroke="#f0f" stroke-width=".13"/>
<path d="M69.1 85.8h.3v.1v.2h-.2h-.1z" fill-rule="evenodd" fill="#f0f"/>
<path d="M69.1 85.8h.3v.1v.2h-.2h-.1z" fill="none" stroke="#f0f" stroke-width=".13"/>
<path d="M178.9 81h.3l.1 .2-.1 .1-.2 .1-.1-.1z" fill-rule="evenodd" fill="#f0f"/>
<path d="M178.9 81h.3l.1 .2-.1 .1-.2 .1-.1-.1z" fill="none" stroke="#f0f" stroke-width=".13"/>
<path d="M51.2 21.3h.2l.1 .2-.1 .1-.1 .1-.1-.1z" fill-rule="evenodd" fill="#f0f"/>
<path d="M51.2 21.3h.2l.1 .2-.1 .1-.1 .1-.1-.1z" fill="none" stroke="#f0f" stroke-width=".13"/>
<path d="M51.2 29.6h.2l.1 .2-.1 .2-.1 .1-.1-.1z" fill-rule="evenodd" fill="#f0f"/>
<path d="M51.2 29.6h.2l.1 .2-.1 .2-.1 .1-.1-.1z" fill="none" stroke="#f0f" stroke-width=".13"/>
<path d="M70.2 46.4h.3l.1 .1-.1 .2h-.1h-.2z" fill-rule="evenodd" fill="#f0f"/>
<path d="M70.2 46.4h.3l.1 .1-.1 .2h-.1h-.2z" fill="none" stroke="#f0f" stroke-width=".13"/>
<path d="M66.7 46.4h.3l.1 .1-.1 .2h-.2h-.1z" fill-rule="evenodd" fill="#f0f"/>
<path d="M66.7 46.4h.3l.1 .1-.1 .2h-.2h-.1z" fill="none" stroke="#f0f" stroke-width=".13"/>
<path d="M46.4 29.6h.3v.2v.2l-.2 .1-.1-.1z" fill-rule="evenodd" fill="#f0f"/>
<path d="M46.4 29.6h.3v.2v.2l-.2 .1-.1-.1z" fill="none" stroke="#f0f" stroke-width=".13"/>
<path d="M140.7 28.5h.3l.1 .1-.1 .2h-.2h-.1z" fill-rule="evenodd" fill="#f0f"/>
<path d="M140.7 28.5h.3l.1 .1-.1 .2h-.2h-.1z" fill="none" stroke="#f0f" stroke-width=".13"/>
<path d="M140.7 36.8h.3l.1 .2-.1 .1-.2 .1-.1-.1z" fill-rule="evenodd" fill="#f0f"/>
<path d="M140.7 36.8h.3l.1 .2-.1 .1-.2 .1-.1-.1z" fill="none" stroke="#f0f" stroke-width=".13"/>
<path d="M61.9 46.4h.3l.1 .1-.1 .2h-.1h-.2z" fill-rule="evenodd" fill="#f0f"/>
<path d="M61.9 46.4h.3l.1 .1-.1 .2h-.1h-.2z" fill="none" stroke="#f0f" stroke-width=".13"/>
<path d="M134.7 83.4h.3l.1 .1-.1 .2-.1 .1-.2-.1z" fill-rule="evenodd" fill="#f0f"/>
<path d="M134.7 83.4h.3l.1 .1-.1 .2-.1 .1-.2-.1z" fill="none" stroke="#f0f" stroke-width=".13"/>
<path d="M21.3 77.4h.3l.1 .2-.1 .1-.1 .1-.2-.1z" fill-rule="evenodd" fill="#f0f"/>
<path d="M21.3 77.4h.3l.1 .2-.1 .1-.1 .1-.2-.1z" fill="none" stroke="#f0f" stroke-width=".13"/>
<path d="M119.2 104.9h.3l.1 .1-.1 .2h-.2h-.1z" fill-rule="evenodd" fill="#f0f"/>
<path d="M119.2 104.9h.3l.1 .1-.1 .2h-.2h-.1z" fill="none" stroke="#f0f" stroke-width=".13"/>
<path d="M119.2 103.7h.3l.1 .1-.1 .2-.2 .1-.1-.1z" fill-rule="evenodd" fill="#f0f"/>
<path d="M119.2 103.7h.3l.1 .1-.1 .2-.2 .1-.1-.1z" fill="none" stroke="#f0f" stroke-width=".13"/>
<path d="M174.1 79.8h.3l.1 .2-.1 .1-.1 .1-.2-.1z" fill-rule="evenodd" fill="#f0f"/>
<path d="M174.1 79.8h.3l.1 .2-.1 .1-.1 .1-.2-.1z" fill="none" stroke="#f0f" stroke-width=".13"/>
<path d="M137.1 28.5h.3l.1 .1-.1 .2h-.2h-.1z" fill-rule="evenodd" fill="#f0f"/>
<path d="M137.1 28.5h.3l.1 .1-.1 .2h-.2h-.1z" fill="none" stroke="#f0f" stroke-width=".13"/>
<path d="M156.2 71.4h.3l.1 .2-.1 .2h-.1h-.2z" fill-rule="evenodd" fill="#f0f"/>
<path d="M156.2 71.4h.3l.1 .2-.1 .2h-.1h-.2z" fill="none" stroke="#f0f" stroke-width=".13"/>
<path d="M163.4 61.9h.3v.2v.1l-.2 .1-.1-.1z" fill-rule="evenodd" fill="#f0f"/>
<path d="M163.4 61.9h.3v.2v.1l-.2 .1-.1-.1z" fill="none" stroke="#f0f" stroke-width=".13"/>
<g font-size="3.1">
<text x="27.9" y="2.8">5</text>
<text x="83.7" y="2.8">4</text>
<text x="139.5" y="2.8">3</text>
<text x="195.3" y="2.8">2</text>
<text x="251.2" y="2.8">1</text>
<text x="0" y="27.4">D</text>
<text x="279.1" y="27.4">D</text>
<text x="0" y="76.8">C</text>
<text x="279.1" y="76.8">C</text>
<text x="0" y="126.1">B</text>
<text x="279.1" y="126.1">B</text>
<text x="0" y="175.4">A</text>
<text x="279.1" y="175.4">A</text>
<text x="27.9" y="200.1">5</text>
<text x="83.7" y="200.1">4</text>
<text x="139.5" y="200.1">3</text>
<text x="195.3" y="200.1">2</text>
<text x="251.2" y="200.1">1</text>
</g>
<text font-size="2.8" x="142.1" y="56.1">4 WIRE PWM Fan Control circuit</text>
<g font-size="2.5" fill="#00f">
<text x="39.4" y="15.2">3</text>
<text x="39.4" y="45">2</text>
<text x="119.4" y="45">1</text>
</g>
<g font-size="1.9" fill="#0f0">
<text x="45.4" y="14.7">Close to PCH on top side.</text>
<text x="126.5" y="45.8">CPU backside or inside the socket</text>
<text x="41.8" y="50.5">between CPU, PCH on bottom side</text>
<text x="156.4" y="81.6">-1 0104</text>
<text x="47.8" y="99.5">-1 1230</text>
</g>
<g font-size="1.9">
<text x="257.6" y="184.8">Wistron Corporation</text>
<text x="240.9" y="191.9">Thermal SMSC2103</text>
<text x="240.9" y="195.5">LA46-UMA</text>
</g>
<text font-size="1.5" x="121.8" y="100.4">T8 = 105</text>
<g font-size="1.4">
<text x="117" y="16.7">CPU TEMP:</text>
<text x="117" y="19.8">H_THERMDA and H_THERMDC</text>
<text x="117" y="21.4">and</text>
<text x="121.2" y="21.4">spacing. Locate Capacity near Thermal diode.</text>
<text x="138.2" y="19.8">routing 10mil trace width</text>
<text x="33.4" y="52.5">AMBIENT TEMP:</text>
<text x="33.4" y="55.6">REMOTE2+ and REMOTE2- routing 10mil</text>
<text x="33.4" y="57.2">trace width and 10 mil spacing. Lacate Cap near thermal diode .</text>
</g>
<text font-size="1.3" fill="#0f0" x="154" y="68.1">DY</text>
<g font-size="1.1">
<text x="41.7" y="23" transform="rotate(-90 41.7 23)">E</text>
<text x="41.7" y="27.9" transform="rotate(-90 41.7 27.9)">C</text>
<text x="45" y="25">B</text>
<text x="51.3" y="27.7" transform="rotate(-90 51.3 27.7)">2</text>
<text x="51.3" y="24.2" transform="rotate(-90 51.3 24.2)">1</text>
<text x="130.1" y="31.4" transform="rotate(-90 130.1 31.4)">C</text>
<text x="133.3" y="33.4">B</text>
<text x="140.8" y="34.9" transform="rotate(-90 140.8 34.9)">2</text>
<text x="140.8" y="31.4" transform="rotate(-90 140.8 31.4)">1</text>
<text x="148" y="34.9" transform="rotate(-90 148 34.9)">2</text>
<text x="148" y="31.4" transform="rotate(-90 148 31.4)">1</text>
<text x="57.3" y="39.8" transform="rotate(-90 57.3 39.8)">E</text>
<text x="60.5" y="41.7">B</text>
<text x="66.8" y="40.9" transform="rotate(-90 66.8 40.9)">1</text>
<text x="87.1" y="40.9" transform="rotate(-90 87.1 40.9)">1</text>
<text x="130.1" y="36.2" transform="rotate(-90 130.1 36.2)">E</text>
<text x="57.3" y="44.6" transform="rotate(-90 57.3 44.6)">C</text>
<text x="66.8" y="44.4" transform="rotate(-90 66.8 44.4)">2</text>
<text x="87.1" y="44.4" transform="rotate(-90 87.1 44.4)">2</text>
<text x="166.5" y="59.2">5V_S0</text>
<text x="17.9" y="65.2">3D3V_AUX_S5</text>
<text x="31" y="65.2">3D3V_S0</text>
<text x="45.4" y="65.2">3D3V_S0</text>
<text x="156.3" y="63.6" transform="rotate(-90 156.3 63.6)">K</text>
<text x="163.5" y="64.8" transform="rotate(-90 163.5 64.8)">1</text>
<text x="21.5" y="68.4" transform="rotate(-90 21.5 68.4)">1</text>
<text x="46.5" y="69.6" transform="rotate(-90 46.5 69.6)">1</text>
<text x="67.8" y="71.2">3D3V_S0</text>
<text x="156.3" y="69.6" transform="rotate(-90 156.3 69.6)">A</text>
<text x="163.5" y="68.3" transform="rotate(-90 163.5 68.3)">2</text>
<text x="174.2" y="67.2" transform="rotate(-90 174.2 67.2)">1</text>
<text x="21.5" y="74.3" transform="rotate(-90 21.5 74.3)">2</text>
<text x="27.1" y="77.6">D</text>
<text x="32.2" y="73.2" transform="rotate(-90 32.2 73.2)">G</text>
<text x="35.5" y="77.6">S</text>
<text x="46.5" y="75.4" transform="rotate(-90 46.5 75.4)">2</text>
<text x="69.2" y="77.9" transform="rotate(-90 69.2 77.9)">1</text>
<text x="174.2" y="73.1" transform="rotate(-90 174.2 73.1)">2</text>
<text x="187.2" y="76.4">1</text>
<text x="187.2" y="74">5</text>
<text x="69.2" y="83.8" transform="rotate(-90 69.2 83.8)">2</text>
<text x="125.1" y="83.5">2</text>
<text x="132.2" y="83.5">3</text>
<text x="138.5" y="83.8">3D3V_S0</text>
<text x="157.4" y="78.7">1</text>
<text x="163.2" y="78.7">2</text>
<text x="187.2" y="78.7">2</text>
<text x="187.2" y="79.9">3</text>
<text x="187.2" y="81.2">4</text>
<text x="187.2" y="83.5">6</text>
<text x="61.8" y="85.9">1</text>
<text x="65.3" y="85.9">2</text>
<text x="125.1" y="84.7">1</text>
<text x="132.2" y="84.7">4</text>
<text x="71.4" y="91.9">3</text>
<text x="71.4" y="95.5">1</text>
<text x="71.4" y="94.3">2</text>
<text x="90.4" y="95.5">10</text>
<text x="90.4" y="93.1">5</text>
<text x="90.4" y="91.9">4</text>
<text x="127.4" y="95.5">A</text>
<text x="133.3" y="95.5">K</text>
<text x="25.9" y="101.4">1</text>
<text x="51.1" y="101.4">1</text>
<text x="56.9" y="101.4">2</text>
<text x="70.8" y="97.8">15</text>
<text x="70.8" y="96.6">16</text>
<text x="71.4" y="101.4">6</text>
<text x="71.4" y="100.2">7</text>
<text x="90.4" y="96.6">11</text>
<text x="90.4" y="100.2">13</text>
<text x="90.4" y="99.1">14</text>
<text x="102.4" y="99.1">1</text>
<text x="108.3" y="99.1">2</text>
<text x="71.4" y="103.8">9</text>
<text x="71.4" y="105">8</text>
<text x="90.4" y="103.8">12</text>
<text x="90.4" y="105">17</text>
<text x="122.7" y="114.1">3D3V_S0</text>
<text x="124.1" y="117.3" transform="rotate(-90 124.1 117.3)">1</text>
<text x="124.1" y="123.2" transform="rotate(-90 124.1 123.2)">2</text>
<text x="236.1" y="181">&lt;Variant Name&gt;</text>
<text x="236.1" y="189.9">Title</text>
<text x="236.1" y="193.5">Size</text>
<text x="236.1" y="197.1">Date:</text>
<text x="237.3" y="194.7">A2</text>
<text x="240.9" y="197.1">Monday, January 18, 2010</text>
<text x="240.9" y="193.5">Document Number</text>
<text x="260" y="197.1">Sheet</text>
<text x="266" y="197.1">11</text>
<text x="269.6" y="197.1">of</text>
<text x="273.1" y="197.1">48</text>
<text x="275.5" y="193.5">Rev</text>
<text x="276.7" y="194.7">1</text>
</g>
<g font-size="1.1" fill="#000080">
<text x="29.8" y="27.2">MMBT3904WT1G-GP</text>
<text x="35.8" y="26">Q17</text>
<text x="53.6" y="26">C212</text>
<text x="53.6" y="27.1">SC390P50V2KX-GP</text>
<text x="118.2" y="31.8">MMBT3904WT1G-GP</text>
<text x="124.2" y="33">Q11</text>
<text x="137.8" y="31" transform="rotate(90 137.8 31)">SC390P50V2KX-GP</text>
<text x="143.1" y="33.2">C102</text>
<text x="150.3" y="33.2">C332</text>
<text x="154.5" y="31" transform="rotate(90 154.5 31)">SC2200P50V2KX-2GP</text>
<text x="45.4" y="43.9">MMBT3904WT1G-GP</text>
<text x="51.4" y="42.8">Q31</text>
<text x="69.1" y="42.8">C410</text>
<text x="69.1" y="43.8">SC390P50V2KX-GP</text>
<text x="89.4" y="42.8">C331</text>
<text x="89.4" y="43.8">SC2200P50V2KX-2GP</text>
<text x="149.2" y="65.4">1SS355PT-GP</text>
<text x="152.8" y="64.3">D5</text>
<text x="160" y="64.3">C90</text>
<text x="161.6" y="64.5" transform="rotate(90 161.6 64.5)">SC4D7U6D3V3KX-GP</text>
<text x="175.5" y="65.4">R301</text>
<text x="23.4" y="70.2">R521</text>
<text x="23.4" y="71.6">10KR2J-3-GP</text>
<text x="48.5" y="71.4">R303</text>
<text x="175.5" y="66.6">10KR2J-3-GP</text>
<text x="48.5" y="72.9">10KR2J-3-GP</text>
<text x="188.7" y="72.7">FAN1</text>
<text x="27.2" y="83">2N7002A-7-GP</text>
<text x="32.6" y="81.6">Q28</text>
<text x="60.9" y="83.4">C333</text>
<text x="71.5" y="79.8">R302</text>
<text x="71.5" y="80.9">68R2-GP</text>
<text x="126.5" y="82.2">RN35</text>
<text x="155.2" y="79.8">R300</text>
<text x="160" y="79.8">0R0402-PAD-1-GP</text>
<text x="58.5" y="88.1">SCD1U10V2KX-4GP</text>
<text x="73.7" y="88.9">U2</text>
<text x="126.5" y="86.9">SRN10KJ-5-GP</text>
<text x="188.6" y="85.7">ACES-CON4-GP-U1</text>
<text x="102.7" y="92.9">TP52</text>
<text x="102.7" y="91.7">TP51</text>
<text x="106.3" y="92.9">TPAD14-GP</text>
<text x="106.3" y="91.7">TPAD14-GP</text>
<text x="126.5" y="91.7">D15</text>
<text x="126.5" y="92.9">B0530WS-7-F-GP</text>
<text x="22.7" y="99.5">TP53</text>
<text x="109.8" y="98.8">2K05R2F-GP</text>
<text x="22.7" y="104.4">TPAD14-GP</text>
<text x="48.9" y="102.4">R304</text>
<text x="52.5" y="102.4">0R0402-PAD-1-GP</text>
<text x="71.6" y="108.4">EMC2103-2-AP-GP</text>
<text x="126.4" y="119.2">R299</text>
<text x="126.4" y="120.2">6K8R2J-GP</text>
</g>
<g font-size="1.1" fill="#f00">
<text x="172.2" y="28.4">H_THERMDA</text>
<text x="93.4" y="37.9">REMOTE2-</text>
<text x="172.2" y="36.7">H_THERMDC</text>
<text x="93.4" y="46.3">REMOTE2+</text>
<text x="2.8" y="77.9">33,36</text>
<text x="6.2" y="77.9">HW_THRMTRIP#</text>
<text x="49.2" y="77.3">SYS_SHDN#</text>
<text x="137.5" y="79.7">FAN_TACH</text>
<text x="147.1" y="78.5">FAN_PWM</text>
<text x="165" y="78.5">FAN_PWM_C</text>
<text x="69.5" y="86.2" transform="rotate(90 69.5 86.2)">2103_VDD</text>
<text x="38.4" y="95.2">H_THERMDC</text>
<text x="38.4" y="94.1">H_THERMDA</text>
<text x="93.4" y="91.7">NC_2103_41</text>
<text x="93.4" y="92.9">NC_2103_51</text>
<text x="112.5" y="95.2">FAN_TACH_D</text>
<text x="136.4" y="95.2">FAN_TACH</text>
<text x="166.8" y="93.6">48 FAN_PWM_C</text>
<text x="33.7" y="101.2">THERM_SCI#</text>
<text x="38.4" y="97.6">REMOTE2-</text>
<text x="38.4" y="96.4">REMOTE2+</text>
<text x="62.3" y="101.2">THERM_SCI#_R</text>
<text x="63.5" y="100">SYS_SHDN#</text>
<text x="93.4" y="100">SHDN_SEL</text>
<text x="93.4" y="98.8">TRIP_SET R298</text>
<text x="135.2" y="96.4">FAN_PWM</text>
<text x="166.8" y="96">48 FAN_TACH</text>
<text x="33.8" y="104.2">33,34</text>
<text x="33.8" y="105.5">33,34</text>
<text x="37.3" y="104.2">SMBC_THERM</text>
<text x="37.3" y="105.5">SMBD_THERM</text>
<text x="114.9" y="123.9">SHDN_SEL</text>
</g>
<g font-size="1.1" fill="#004080">
<text x="73.4" y="92.4">VDD</text>
<text x="73.4" y="94.8">DP1</text>
<text x="85.8" y="93.6">GPIO2</text>
<text x="85.8" y="92.4">GPIO1</text>
<text x="73.4" y="98.4">ND2/DP3</text>
<text x="73.4" y="97.2">DP2/DN3</text>
<text x="73.4" y="96">DN1</text>
<text x="73.4" y="102">ALERT#</text>
<text x="73.4" y="100.8">SYS_SHDN#</text>
<text x="83.3" y="100.8">SHDN_SEL</text>
<text x="84" y="99.6">TRIP_SET</text>
<text x="86.1" y="96">TACH</text>
<text x="86.2" y="97.2">PWM</text>
<text x="73.4" y="104.4">SMCLK</text>
<text x="73.4" y="105.6">SMDATA</text>
<text x="86.6" y="104.4">GND</text>
<text x="86.6" y="105.6">GND</text>
</g>
<g font-size=".9">
<text x="257.6" y="186.2">21F,88,Sec.1,Hsin Tai Wu Rd.,Hsichih,</text>
<text x="257.6" y="187.5">Taipei Hsien 221, Taiwan, R.O.C</text>
</g>
</svg>
